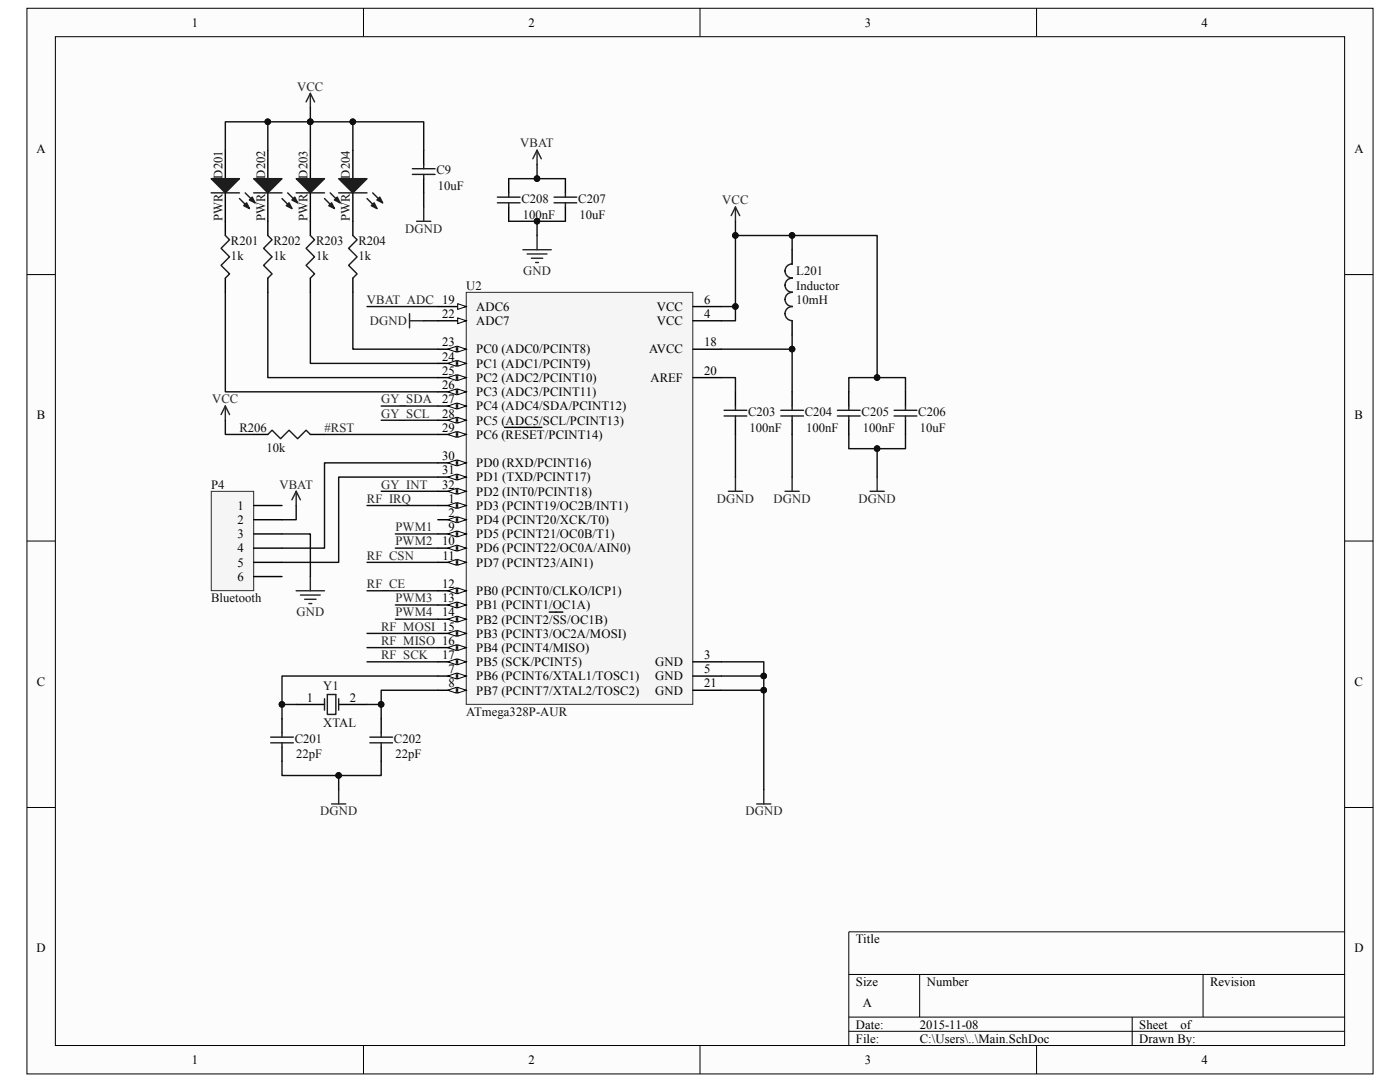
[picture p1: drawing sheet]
<svg xmlns="http://www.w3.org/2000/svg" width="279mm" height="216mm" viewBox="0 0 279 216" stroke-linecap="round" stroke-linejoin="round" font-family="sans-serif">
<path d="M5.4 1.7h268.6v212.6h-268.6z" fill="#fcfcfc"/>
<path d="M5.4 1.7h268.6v212.6h-268.6z" fill="none" stroke="#000" stroke-width=".2"/>
<path d="M11.1 7.4h257.3v201.2h-257.3z" fill="#fcfcfc"/>
<g fill="none" stroke="#000" stroke-width=".2">
<path d="M11 7.3h257.4v201.3h-257.4zM72.5 1.6v5.7M139.7 1.6v5.7M206.9 1.6v5.7M5.4 54.8h5.6M268.4 54.8h5.6M5.4 108h5.6M268.4 108h5.6M5.4 161.1h5.6M268.4 161.1h5.6M169.4 194.4h99M183.5 194.4v8.5"/>
<path d="M240.1 194.4v8.5M268.4 185.9h-99v22.7M72.5 208.6v5.7M139.7 208.6v5.7M169.4 202.9h99M169.4 205.8h99M206.9 208.6v5.7M226 202.9v5.7"/>
</g>
<path d="M59.1 140.6h5.7M67.6 140.6h5.6" fill="none" stroke="#000" stroke-width=".28"/>
<path d="M64.8 139.4v2.3M65.3 138.6h1.7v4h-1.7zM67.6 139.4v2.3" fill="none" stroke="#1c1c1c" stroke-width=".28"/>
<path d="M93.1 58.4h45.2v82.1h-45.2z" fill="#f5f5f5"/>
<path d="M93 58.3h45.3v82.2h-45.3z" fill="none" stroke="#262626" stroke-width=".2"/>
<path d="M87.4 86.7h5.6" fill="none" stroke="#000" stroke-width=".28"/>
<g fill="#fcfcfc" stroke="#000" stroke-width=".2">
<path d="M91.3 86.1l1.7 .6-1.7 .6z"/>
<path d="M89.4 86.7l1.7-.6v1.2z"/>
</g>
<path d="M87.4 92.4h5.6M100.7 85.3h7.4" fill="none" stroke="#000" stroke-width=".28"/>
<g fill="#fcfcfc" stroke="#000" stroke-width=".2">
<path d="M91.3 91.8l1.7 .6-1.7 .5z"/>
<path d="M89.4 92.4l1.7-.6v1.1z"/>
</g>
<path d="M87.4 95.2h5.6" fill="none" stroke="#000" stroke-width=".28"/>
<g fill="#fcfcfc" stroke="#000" stroke-width=".2">
<path d="M91.3 94.6l1.7 .6-1.7 .6z"/>
<path d="M89.4 95.2l1.7-.6v1.2z"/>
</g>
<path d="M87.4 98h5.6" fill="none" stroke="#000" stroke-width=".28"/>
<g fill="#fcfcfc" stroke="#000" stroke-width=".2">
<path d="M91.3 97.5l1.7 .5-1.7 .6z"/>
<path d="M89.4 98l1.7-.5v1.1z"/>
</g>
<path d="M87.4 103.7h5.6" fill="none" stroke="#000" stroke-width=".28"/>
<g fill="#fcfcfc" stroke="#000" stroke-width=".2">
<path d="M91.3 103.1l1.7 .6-1.7 .6z"/>
<path d="M89.4 103.7l1.7-.6v1.2z"/>
</g>
<path d="M138.3 61.2h5.6M87.4 134.9h5.6M138.3 134.9h5.6" fill="none" stroke="#000" stroke-width=".28"/>
<g fill="#fcfcfc" stroke="#000" stroke-width=".2">
<path d="M91.3 134.3l1.7 .6-1.7 .6z"/>
<path d="M89.4 134.9l1.7-.6v1.2z"/>
</g>
<path d="M87.4 137.7h5.6" fill="none" stroke="#000" stroke-width=".28"/>
<g fill="#fcfcfc" stroke="#000" stroke-width=".2">
<path d="M91.3 137.2l1.7 .5-1.7 .6z"/>
<path d="M89.4 137.7l1.7-.5v1.1z"/>
</g>
<path d="M87.4 106.5h5.6" fill="none" stroke="#000" stroke-width=".28"/>
<g fill="#fcfcfc" stroke="#000" stroke-width=".2">
<path d="M91.3 106l1.7 .5-1.7 .6z"/>
<path d="M89.4 106.5l1.7-.5v1.1z"/>
</g>
<path d="M87.4 109.4h5.6" fill="none" stroke="#000" stroke-width=".28"/>
<g fill="#fcfcfc" stroke="#000" stroke-width=".2">
<path d="M91.3 108.8l1.7 .6-1.7 .5z"/>
<path d="M89.4 109.4l1.7-.6v1.1z"/>
</g>
<path d="M87.4 112.2h5.6" fill="none" stroke="#000" stroke-width=".28"/>
<g fill="#fcfcfc" stroke="#000" stroke-width=".2">
<path d="M91.3 111.6l1.7 .6-1.7 .6z"/>
<path d="M89.4 112.2l1.7-.6v1.2z"/>
</g>
<path d="M87.4 117.9h5.6" fill="none" stroke="#000" stroke-width=".28"/>
<g fill="#fcfcfc" stroke="#000" stroke-width=".2">
<path d="M91.3 117.3l1.7 .6-1.7 .5z"/>
<path d="M89.4 117.9l1.7-.6v1.1z"/>
</g>
<path d="M87.4 120.7h5.6" fill="none" stroke="#000" stroke-width=".28"/>
<g fill="#fcfcfc" stroke="#000" stroke-width=".2">
<path d="M91.3 120.1l1.7 .6-1.7 .6z"/>
<path d="M89.4 120.7l1.7-.6v1.2z"/>
</g>
<path d="M87.4 123.6h5.6" fill="none" stroke="#000" stroke-width=".28"/>
<g fill="#fcfcfc" stroke="#000" stroke-width=".2">
<path d="M91.3 123l1.7 .6-1.7 .5z"/>
<path d="M89.4 123.6l1.7-.6v1.1z"/>
</g>
<path d="M87.4 126.4h5.6M109.6 122.1h2.7" fill="none" stroke="#000" stroke-width=".28"/>
<g fill="#fcfcfc" stroke="#000" stroke-width=".2">
<path d="M91.3 125.8l1.7 .6-1.7 .6z"/>
<path d="M89.4 126.4l1.7-.6v1.2z"/>
</g>
<path d="M87.4 129.2h5.6" fill="none" stroke="#000" stroke-width=".28"/>
<g fill="#fcfcfc" stroke="#000" stroke-width=".2">
<path d="M91.3 128.7l1.7 .5-1.7 .6z"/>
<path d="M89.4 129.2l1.7-.5v1.1z"/>
</g>
<path d="M87.4 132.1h5.6" fill="none" stroke="#000" stroke-width=".28"/>
<g fill="#fcfcfc" stroke="#000" stroke-width=".2">
<path d="M91.3 131.5l1.7 .6-1.7 .5z"/>
<path d="M89.4 132.1l1.7-.6v1.1z"/>
</g>
<path d="M87.4 69.7h5.6M138.3 69.7h5.6M138.3 75.3h5.6M138.3 137.7h5.6" fill="none" stroke="#000" stroke-width=".28"/>
<g fill="#fcfcfc" stroke="#000" stroke-width=".2">
<path d="M91.3 69.1l1.7 .6-1.7 .5z"/>
<path d="M89.4 69.7l1.7-.6v1.1z"/>
</g>
<path d="M87.4 72.5h5.6" fill="none" stroke="#000" stroke-width=".28"/>
<g fill="#fcfcfc" stroke="#000" stroke-width=".2">
<path d="M91.3 71.9l1.7 .6-1.7 .6z"/>
<path d="M89.4 72.5l1.7-.6v1.2z"/>
</g>
<path d="M87.4 75.3h5.6" fill="none" stroke="#000" stroke-width=".28"/>
<g fill="#fcfcfc" stroke="#000" stroke-width=".2">
<path d="M91.3 74.8l1.7 .5-1.7 .6z"/>
<path d="M89.4 75.3l1.7-.5v1.1z"/>
</g>
<path d="M87.4 78.2h5.6" fill="none" stroke="#000" stroke-width=".28"/>
<g fill="#fcfcfc" stroke="#000" stroke-width=".2">
<path d="M91.3 77.6l1.7 .6-1.7 .6z"/>
<path d="M89.4 78.2l1.7-.6v1.2z"/>
</g>
<path d="M87.4 81h5.6" fill="none" stroke="#000" stroke-width=".28"/>
<g fill="#fcfcfc" stroke="#000" stroke-width=".2">
<path d="M91.3 80.5l1.7 .5-1.7 .6z"/>
<path d="M89.4 81l1.7-.5v1.1z"/>
</g>
<path d="M87.4 83.9h5.6" fill="none" stroke="#000" stroke-width=".28"/>
<g fill="#fcfcfc" stroke="#000" stroke-width=".2">
<path d="M91.3 83.3l1.7 .6-1.7 .5z"/>
<path d="M89.4 83.9l1.7-.6v1.1z"/>
</g>
<path d="M87.4 61.2h5.6M138.3 64h5.6M138.3 132.1h5.6" fill="none" stroke="#000" stroke-width=".28"/>
<path d="M91.3 60.6l1.7 .6-1.7 .5z" fill="#fcfcfc" stroke="#000" stroke-width=".2"/>
<path d="M87.4 64h5.6" fill="none" stroke="#000" stroke-width=".28"/>
<path d="M91.3 63.4l1.7 .6-1.7 .6z" fill="#fcfcfc" stroke="#000" stroke-width=".2"/>
<path d="M87.4 100.9h5.6" fill="none" stroke="#000" stroke-width=".28"/>
<g fill="#fcfcfc" stroke="#000" stroke-width=".2">
<path d="M91.3 100.3l1.7 .6-1.7 .5z"/>
<path d="M89.4 100.9l1.7-.6v1.1z"/>
</g>
<g fill="none" stroke="#262626" stroke-width=".28">
<path d="M61.9 18.6l-.8 1.7M61.9 18.6l.9 1.7M61.9 18.6v2.9M83.1 44.2h2.9M84.6 41.3v2.9M146.8 41.3l-.9 1.7M146.8 41.3l.8 1.7M146.8 41.3v2.9M45 81l-.9 1.7M45 81l.8 1.7M45 81v2.9M145.4 98h2.8"/>
<path d="M146.8 95.2v2.8M156.7 98h2.8M158.1 95.2v2.8M173.6 98h2.9M175.1 95.2v2.8M67.6 157.6v2.8M152.4 157.6v2.8M66.2 160.4h2.8M151 160.4h2.8"/>
</g>
<g fill="none" stroke="#000" stroke-width=".28">
<path d="M45 30v5.6M45 38.5v8.5M53.5 30v5.6M53.5 38.5v8.5M61.9 30v5.6M61.9 38.5v8.5M70.4 30v5.6M70.4 38.5v8.5M84.6 30v2.8M84.6 35.6v2.9M45 55.5v2.8M53.5 55.5v2.8"/>
<path d="M61.9 55.5v2.8M70.4 55.5v2.8M158.1 49.8v2.9M146.8 78.2v2.8M158.1 64v2.8M158.1 78.2v2.8M169.4 78.2v2.8M180.7 78.2v2.8M50.6 86.7h2.9M61.9 86.7h2.9M146.8 83.9v2.8M158.1 83.9v2.8"/>
<path d="M169.4 83.9v2.8M180.7 83.9v2.8M56.3 143.4v2.8M56.3 149.1v2.8M76.1 143.4v2.8M76.1 149.1v2.8"/>
</g>
<g fill="none" stroke="#1c1c1c" stroke-width=".28">
<path d="M42.1 38.5h5.7M47.8 39.6l2 2M48.9 38.5l2 2M50.6 38.5h5.7M56.3 39.6l2 2M57.4 38.5l2 2M59.1 38.5h5.7M64.8 39.6l1.9 2M65.9 38.5l2 2M67.6 38.5h5.6M73.2 39.6l2 2M74.4 38.5l2 2"/>
<path d="M82.3 33.7h4.5M82.3 34.8h4.5M84.6 32.8v.9M84.6 34.8v.8M45 47l.8 .8-1.7 1.7 1.7 1.7-1.7 1.7 1.7 1.7-.8 .9M53.5 47l.8 .8-1.7 1.7 1.7 1.7-1.7 1.7 1.7 1.7-.8 .9M61.9 47l.9 .8-1.7 1.7 1.7 1.7-1.7 1.7 1.7 1.7-.9 .9M70.4 47l.9 .8-1.7 1.7 1.7 1.7-1.7 1.7 1.7 1.7-.9 .9M158.1 52.7a1.4 1.4 0 0 0-1.4 1.4 1.4 1.4 0 0 0 1.4 1.4 1.4 1.4 0 0 0-1.4 1.4 1.4 1.4 0 0 0 1.4 1.4 1.4 1.4 0 0 0-1.4 1.5 1.4 1.4 0 0 0 1.4 1.3M158.1 61.2a1.4 1.4 0 0 0-1.4 1.4 1.4 1.4 0 0 0 1.4 1.4M53.5 86.7l.8-.9 1.7 1.7 1.7-1.7 1.7 1.7 1.7-1.7 .8 .9M144.5 81.9h4.5"/>
<path d="M144.5 83h4.5M146.8 81v.9M146.8 83v.9M155.8 81.9h4.5M155.8 83h4.5M158.1 81v.9M158.1 83v.9M167.1 81.9h4.6M167.1 83h4.6M169.4 81v.9M169.4 83v.9M178.4 81.9h4.6"/>
<path d="M178.4 83h4.6M180.7 81v.9M180.7 83v.9M54 147.1h4.5M54 148.2h4.5M56.3 146.2v.9M56.3 148.2v.9M73.8 147.1h4.5M73.8 148.2h4.5M76.1 146.2v.9M76.1 148.2v.9"/>
</g>
<g fill="#1c1c1c" stroke="#1c1c1c" stroke-width=".28">
<path d="M67.6 35.6h5.6l-2.8 2.9z"/>
<path d="M74.7 40.5l.5 1.1-1.1-.6z"/>
<path d="M75.8 39.3l.6 1.2-1.2-.6z"/>
<path d="M59.1 35.6h5.7l-2.9 2.9z"/>
<path d="M66.2 40.5l.5 1.1-1.1-.6z"/>
<path d="M67.3 39.3l.6 1.2-1.2-.6z"/>
<path d="M50.6 35.6h5.7l-2.8 2.9z"/>
<path d="M57.7 40.5l.6 1.1-1.2-.6z"/>
<path d="M58.8 39.3l.6 1.2-1.1-.6z"/>
<path d="M42.1 35.6h5.7l-2.8 2.9z"/>
<path d="M49.2 40.5l.6 1.1-1.2-.6z"/>
<path d="M50.3 39.3l.6 1.2-1.1-.6z"/>
</g>
<path d="M42.2 98.1h8.4v19.8h-8.4z" fill="#f5f5f5"/>
<path d="M42.2 98h8.4v19.9h-8.4z" fill="none" stroke="#262626" stroke-width=".2"/>
<path d="M101.5 35.6v2.9M112.8 35.6v2.9M101.5 41.3v2.9M112.8 41.3v2.9M50.6 100.9h5.7M50.6 103.7h5.7M50.6 106.5h5.7M50.6 109.4h5.7M50.6 112.2h5.7M50.6 115h5.7" fill="none" stroke="#000" stroke-width=".28"/>
<g fill="none" stroke="#262626" stroke-width=".28">
<path d="M107.2 30l-.9 1.7M107.2 30l.8 1.7M107.2 30v2.8M104.4 49.8h5.6M105.2 50.7h4M106.1 51.5h2.2M106.9 52.4h.6M107.2 47v2.8M81.7 62.6v2.8M81.7 64h2.9M59.1 98l-.8 1.7M59.1 98l.9 1.7"/>
<path d="M59.1 98v2.9M59.1 117.9h5.7M60 118.7h3.9M60.8 119.6h2.3M61.9 115v2.9M61.7 120.4h.5"/>
</g>
<path d="M99.3 39.3h4.5M101.5 38.5v.8M110.6 39.3h4.5M112.8 38.5v.8M99.3 40.5h4.5M101.5 40.5v.8M110.6 40.5h4.5M112.8 40.5v.8" fill="none" stroke="#1c1c1c" stroke-width=".28"/>
<g fill="none" stroke="#0e0e0e" stroke-width=".28">
<path d="M45 30v-5.7h8.5v5.7M53.5 24.3h16.9M61.9 21.5v8.5M70.4 30v-5.7h14.2v5.7M84.6 38.5v2.8M107.2 32.8v2.8h-5.7M107.2 35.6h5.6M45 58.3v19.9h42.4M53.5 58.3v17h33.9M61.9 58.3v14.2h25.5M70.4 58.3v11.4h17M101.5 44.2h5.7"/>
<path d="M112.8 44.2h-5.6v2.8M146.8 44.2v17h-2.9M146.8 47h11.3v2.8M158.1 47h17v28.3M73.2 61.2h14.2M84.6 64h2.8M143.9 75.3h2.9v2.9M143.9 69.7h14.2M146.8 61.2v2.8h-2.9M158.1 66.8v11.4M169.4 78.2v-2.9h11.3v2.9M45 83.9v2.8h5.6"/>
<path d="M64.8 86.7h22.6M76.1 83.9h11.3M76.1 81h11.3M76.1 98h11.3M87.4 92.4h-22.6v17h-8.5M87.4 95.2h-19.8v17h-11.3M146.8 86.7v8.5M158.1 86.7v8.5M169.4 86.7v2.8h11.3v-2.8M175.1 89.5v5.7M56.3 106.5h5.6v8.5M59.1 100.9v2.8h-2.8"/>
<path d="M73.2 117.9h14.2M73.2 112.2h14.2M73.2 100.9h14.2M78.9 109.4h8.5M78.9 106.5h8.5M73.2 129.2h14.2M73.2 126.4h14.2M73.2 132.1h14.2M78.9 123.6h8.5M78.9 120.7h8.5M87.4 134.9h-31.1v8.5M87.4 137.7h-11.3v5.7"/>
<path d="M143.9 137.7h8.5v19.9M143.9 132.1h8.5v2.8M143.9 134.9h8.5v2.8M56.3 151.9v2.8h19.8v-2.8M56.3 140.6h2.8M67.6 154.7v2.9M73.2 140.6h2.9"/>
</g>
<g fill="#0e0e0e" stroke="#0e0e0e" stroke-width=".2">
<circle cx="152.4" cy="137.7" r=".55"/>
<circle cx="152.4" cy="134.9" r=".55"/>
<circle cx="146.8" cy="61.2" r=".55"/>
<circle cx="146.8" cy="47" r=".55"/>
<circle cx="67.6" cy="154.7" r=".55"/>
<circle cx="56.3" cy="140.6" r=".55"/>
<circle cx="76.1" cy="140.6" r=".55"/>
<circle cx="158.1" cy="69.7" r=".55"/>
<circle cx="158.1" cy="47" r=".55"/>
<circle cx="175" cy="89.5" r=".55"/>
<circle cx="175" cy="75.3" r=".55"/>
<circle cx="53.4" cy="24.3" r=".55"/>
<circle cx="61.9" cy="24.3" r=".55"/>
<circle cx="70.4" cy="24.3" r=".55"/>
<circle cx="107.2" cy="35.6" r=".55"/>
<circle cx="107.2" cy="44.1" r=".55"/>
</g>
<g font-size="2.5">
<text x="38.3" y="5.3">1</text>
<text x="105.5" y="5.3">2</text>
<text x="172.6" y="5.3">3</text>
<text x="239.8" y="5.3">4</text>
<text x="7.3" y="30.5">A</text>
<text x="270.3" y="30.5">A</text>
<text x="88.2" y="63.5">22</text>
<text x="95" y="62">ADC6</text>
<text x="95" y="64.9">ADC7</text>
<text x="131.1" y="62">VCC</text>
<text x="131.1" y="64.9">VCC</text>
<text x="140.5" y="60.6">6</text>
<text x="140.5" y="63.5">4</text>
<text x="88.2" y="69.1">23</text>
<text x="88.2" y="72">24</text>
<text x="95" y="70.5">PC0 (ADC0/PCINT8)</text>
<text x="129.5" y="70.5">AVCC</text>
<text x="140.5" y="69.1">18</text>
<text x="88.2" y="74.8">25</text>
<text x="88.2" y="77.6">26</text>
<text x="95" y="73.4">PC1 (ADC1/PCINT9)</text>
<text x="95" y="76.2">PC2 (ADC2/PCINT10)</text>
<text x="129.8" y="76.2">AREF</text>
<text x="140.5" y="74.8">20</text>
<text x="7.4" y="83.6">B</text>
<text x="88.2" y="80.5">27</text>
<text x="88.2" y="83.3">28</text>
<text x="95" y="79">PC3 (ADC3/PCINT11)</text>
<text x="95" y="81.9">PC4 (ADC4/SDA/PCINT12)</text>
<text x="270.3" y="83.6">B</text>
<text x="88.2" y="86.1">29</text>
<text x="95" y="87.5">PC6 (RESET/PCINT14)</text>
<text x="95" y="84.7">PC5 (ADC5/SCL/PCINT13)</text>
<text x="88.2" y="91.8">30</text>
<text x="88.2" y="94.7">31</text>
<text x="95" y="93.2">PD0 (RXD/PCINT16)</text>
<text x="47.4" y="101.7">1</text>
<text x="88.2" y="97.5">32</text>
<text x="89.5" y="100.3">1</text>
<text x="95" y="96.1">PD1 (TXD/PCINT17)</text>
<text x="95" y="98.9">PD2 (INT0/PCINT18)</text>
<text x="95" y="101.7">PD3 (PCINT19/OC2B/INT1)</text>
<text x="47.4" y="104.6">2</text>
<text x="47.4" y="107.4">3</text>
<text x="89.5" y="103.2">2</text>
<text x="89.5" y="106">9</text>
<text x="95" y="104.6">PD4 (PCINT20/XCK/T0)</text>
<text x="95" y="107.4">PD5 (PCINT21/OC0B/T1)</text>
<text x="47.4" y="110.2">4</text>
<text x="47.4" y="113.1">5</text>
<text x="88.2" y="108.8">10</text>
<text x="88.3" y="111.7">11</text>
<text x="95" y="110.2">PD6 (PCINT22/OC0A/AIN0)</text>
<text x="95" y="113.1">PD7 (PCINT23/AIN1)</text>
<text x="47.4" y="115.9">6</text>
<text x="88.2" y="117.3">12</text>
<text x="95" y="118.7">PB0 (PCINT0/CLKO/ICP1)</text>
<text x="88.2" y="120.2">13</text>
<text x="88.2" y="123">14</text>
<text x="95" y="121.6">PB1 (PCINT1/OC1A)</text>
<text x="95" y="124.4">PB2 (PCINT2/SS/OC1B)</text>
<text x="88.2" y="131.5">17</text>
<text x="95" y="127.3">PB3 (PCINT3/OC2A/MOSI)</text>
<text x="95" y="130.1">PB4 (PCINT4/MISO)</text>
<text x="140.5" y="131.5">3</text>
<text x="7.4" y="136.8">C</text>
<text x="89.5" y="134.3">7</text>
<text x="89.5" y="137.2">8</text>
<text x="95" y="135.8">PB6 (PCINT6/XTAL1/TOSC1)</text>
<text x="95" y="132.9">PB5 (SCK/PCINT5)</text>
<text x="130.8" y="135.8">GND</text>
<text x="130.8" y="132.9">GND</text>
<text x="140.5" y="134.3">5</text>
<text x="140.5" y="137.2">21</text>
<text x="270.3" y="136.8">C</text>
<text x="61.2" y="140">1</text>
<text x="69.8" y="140">2</text>
<text x="95" y="138.6">PB7 (PCINT7/XTAL2/TOSC2)</text>
<text x="130.8" y="138.6">GND</text>
<text x="7.3" y="190">D</text>
<text x="170.8" y="188.2">Title</text>
<text x="270.3" y="190">D</text>
<text x="170.8" y="196.7">Size</text>
<text x="184.9" y="196.7">Number</text>
<text x="241.5" y="196.7">Revision</text>
<text x="172.2" y="201">A</text>
<text x="170.8" y="205.2">Date:</text>
<text x="170.8" y="208.1">File:</text>
<text x="183.5" y="205.2">2015-11-08</text>
<text x="183.5" y="208.1">C:\Users\..\Main.SchDoc</text>
<text x="227.4" y="205.2">Sheet</text>
<text x="227.4" y="208.1">Drawn By:</text>
<text x="235.6" y="205.2">of</text>
<text x="38.3" y="212.3">1</text>
<text x="105.5" y="212.3">2</text>
<text x="172.6" y="212.3">3</text>
<text x="239.8" y="212.3">4</text>
</g>
<g font-size="2.5" fill="#262626">
<text x="59.3" y="18.1">VCC</text>
<text x="103.8" y="29.4">VBAT</text>
<text x="144.1" y="40.8">VCC</text>
<text x="80.9" y="46.4">DGND</text>
<text x="104.4" y="54.9">GND</text>
<text x="73.2" y="60.6">VBAT_ADC 19</text>
<text x="73.8" y="64.9">DGND</text>
<text x="42.3" y="80.5">VCC</text>
<text x="76.1" y="80.5">GY_SDA</text>
<text x="76.1" y="83.3">GY_SCL</text>
<text x="64.8" y="86.1">#RST</text>
<text x="55.8" y="97.5">VBAT</text>
<text x="73.2" y="100.3">RF_IRQ</text>
<text x="76.1" y="97.5">GY_INT</text>
<text x="143.1" y="100.3">DGND</text>
<text x="154.4" y="100.3">DGND</text>
<text x="171.4" y="100.3">DGND</text>
<text x="78.9" y="106">PWM1</text>
<text x="73.2" y="111.7">RF_CSN</text>
<text x="78.9" y="108.8">PWM2</text>
<text x="73.2" y="117.3">RF_CE</text>
<text x="59.2" y="123">GND</text>
<text x="76.1" y="125.8">RF_MOSI 15</text>
<text x="78.9" y="120.2">PWM3</text>
<text x="78.9" y="123">PWM4</text>
<text x="76.1" y="128.7">RF_MISO 16</text>
<text x="76.1" y="131.5">RF_SCK</text>
<text x="63.9" y="162.7">DGND</text>
<text x="148.8" y="162.7">DGND</text>
</g>
<g font-size="2.5" fill="#0e0e0e">
<text x="44.4" y="35.6" transform="rotate(-90 44.4 35.6)">D201</text>
<text x="52.9" y="35.6" transform="rotate(-90 52.9 35.6)">D202</text>
<text x="61.4" y="35.6" transform="rotate(-90 61.4 35.6)">D203</text>
<text x="69.8" y="35.6" transform="rotate(-90 69.8 35.6)">D204</text>
<text x="87.1" y="34.8">C9</text>
<text x="87.4" y="37.9">10uF</text>
<text x="104.1" y="40.5">C208</text>
<text x="115.4" y="40.5">C207</text>
<text x="44.4" y="44.2" transform="rotate(-90 44.4 44.2)">PWR</text>
<text x="52.9" y="44.2" transform="rotate(-90 52.9 44.2)">PWR</text>
<text x="61.4" y="44.2" transform="rotate(-90 61.4 44.2)">PWR</text>
<text x="69.8" y="44.2" transform="rotate(-90 69.8 44.2)">PWR</text>
<text x="104.3" y="43.6">100nF</text>
<text x="115.6" y="43.6">10uF</text>
<text x="46.1" y="51.8">1k</text>
<text x="46.1" y="49">R201</text>
<text x="54.6" y="51.8">1k</text>
<text x="54.6" y="49">R202</text>
<text x="63.1" y="51.8">1k</text>
<text x="63.1" y="49">R203</text>
<text x="71.5" y="51.8">1k</text>
<text x="71.5" y="49">R204</text>
<text x="93" y="57.8">U2</text>
<text x="158.9" y="54.9">L201</text>
<text x="158.9" y="57.8">Inductor</text>
<text x="158.9" y="60.6">10mH</text>
<text x="149.3" y="83">C203</text>
<text x="160.6" y="83">C204</text>
<text x="172" y="83">C205</text>
<text x="183.3" y="83">C206</text>
<text x="47.8" y="86.1">R206</text>
<text x="149.6" y="86.1">100nF</text>
<text x="160.9" y="86.1">100nF</text>
<text x="172.2" y="86.1">100nF</text>
<text x="183.5" y="86.1">10uF</text>
<text x="53.2" y="90.1">10k</text>
<text x="42.1" y="97.5">P4</text>
<text x="42.1" y="120.2">Bluetooth</text>
<text x="64.5" y="137.8">Y1</text>
<text x="93" y="142.8">ATmega328P-AUR</text>
<text x="58.8" y="148.3">C201</text>
<text x="64.5" y="145.1">XTAL</text>
<text x="78.6" y="148.3">C202</text>
<text x="59.1" y="151.3">22pF</text>
<text x="78.9" y="151.3">22pF</text>
</g>
</svg>
